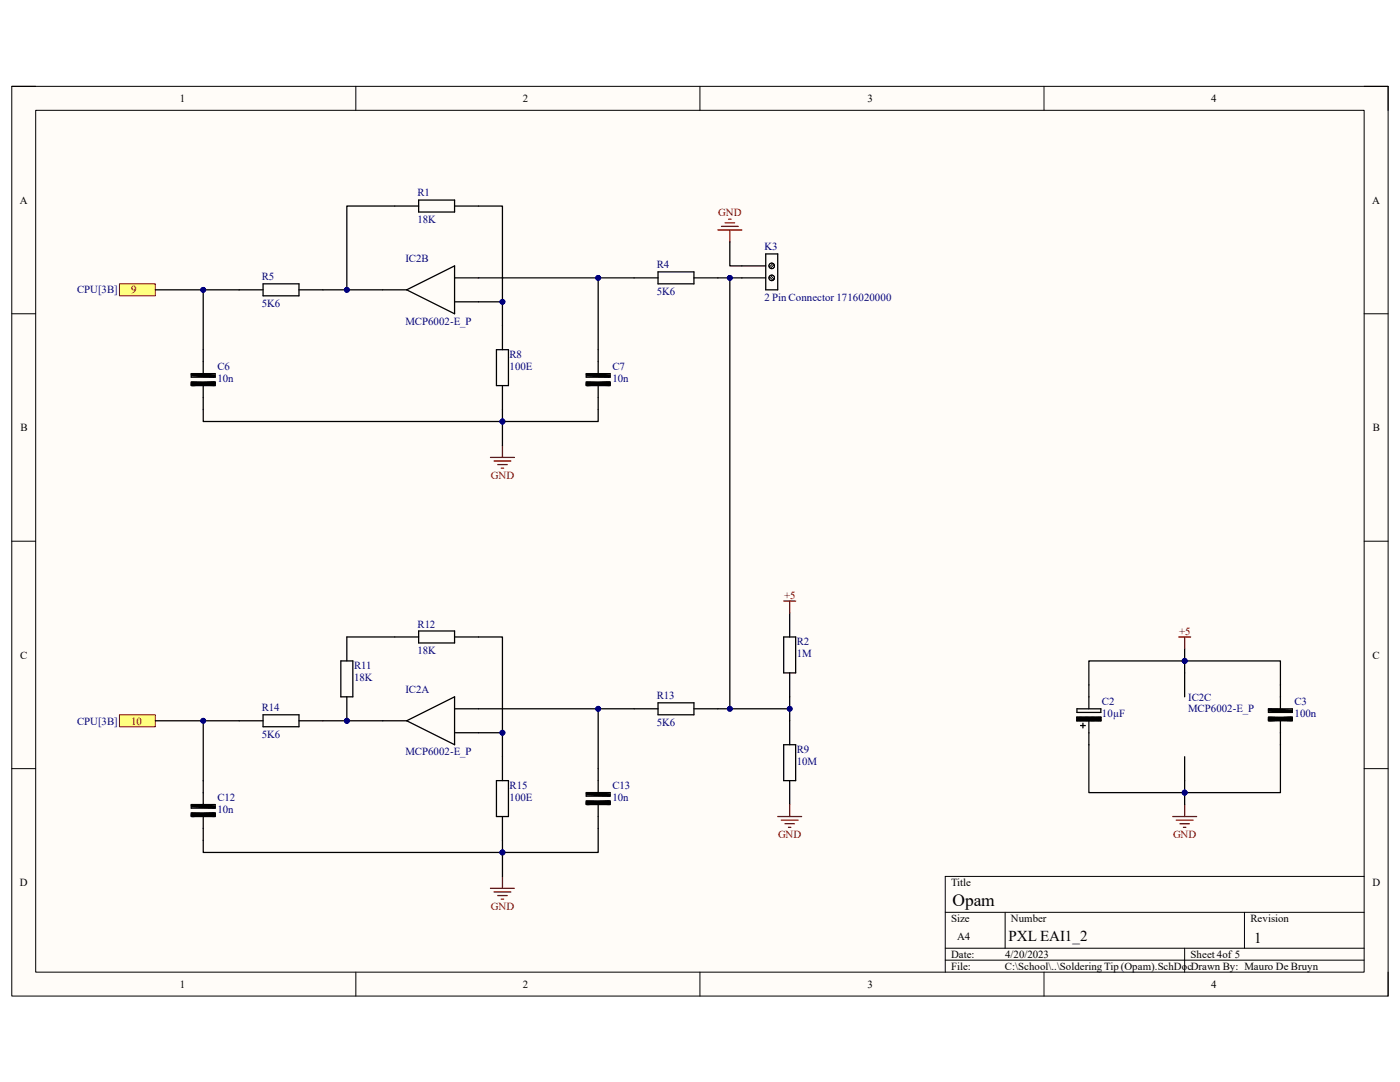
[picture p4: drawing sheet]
<svg xmlns="http://www.w3.org/2000/svg" width="279mm" height="216mm" viewBox="0 0 279 216" stroke-linecap="round" stroke-linejoin="round" font-family="sans-serif">
<path d="M2.3 17.2h274.7v181.6h-274.7z" fill-rule="evenodd" fill="#fffcf8"/>
<path d="M2.3 17.2h274.7v181.6h-274.7z" fill="none" stroke="#000" stroke-width=".2"/>
<path d="M7.1 22h265.1v172h-265.1z" fill-rule="evenodd" fill="#fffcf8"/>
<g fill="none" stroke="#000" stroke-width=".2">
<path d="M2.3 17.2h4.8M71 17.2v4.8M139.7 17.2v4.8M208.4 17.2v4.8M272.2 17.2h4.8v4.8M7.1 22h265.1v172h-265.1zM2.3 62.6h4.8M272.2 62.6h4.8M2.3 108h4.8M272.2 108h4.8M2.3 153.4h4.8M272.2 153.4h4.8"/>
<path d="M272.2 174.9h-83.6v19.1M71 194v4.8M139.7 194v4.8M188.6 182h83.6M188.6 189.2h83.6M188.6 191.6h83.6M200.6 182v7.2M208.4 194v4.8M236.4 189.2v4.8M248.4 182v7.2M277 194v4.8"/>
</g>
<path d="M23.8 56.6h7.2v2.4h-7.2z" fill-rule="evenodd" fill="#ffff80"/>
<path d="M23.8 56.6h7.2v2.4h-7.2z" fill="none" stroke="#800000" stroke-width=".2"/>
<path d="M23.8 142.6h7.2v2.4h-7.2z" fill-rule="evenodd" fill="#ffff80"/>
<path d="M23.8 142.6h7.2v2.4h-7.2z" fill="none" stroke="#800000" stroke-width=".2"/>
<g fill="none" stroke="#000" stroke-width=".25">
<path d="M83.6 39.9h7.1v2.4h-7.1zM47.7 57.8h4.8M52.5 56.6h7.2v2.4h-7.2zM59.7 57.8h4.7M76.4 57.8h4.8M78.8 41.1h4.8M81.2 57.8l9.5-4.7v9.5zM90.7 55.4h4.8M90.7 41.1h4.8M126.5 55.4h4.8M131.3 54.3h7.2v2.3h-7.2zM138.5 55.4h4.8"/>
<path d="M148 55.4h4.8M148 53.1h4.8M152.8 50.7h2.4v7.1h-2.4zM38.2 74.6h4.7v.7h-4.7zM38.2 76.2h4.7v.7h-4.7zM40.6 69.8v4.8M40.6 76.9v4.8M90.7 60.2h4.8M99.1 69.8h2.4v7.1h-2.4zM100.3 65v4.8M100.3 76.9v4.8M117 74.6h4.8v.7h-4.8z"/>
<path d="M117 76.2h4.8v.7h-4.8zM119.4 69.8v4.8M119.4 76.9v4.8M236.4 134.3v4.7M40.6 155.8v4.7M47.7 143.8h4.8M52.5 142.6h7.2v2.4h-7.2zM59.7 143.8h4.7M76.4 143.8h4.8M81.2 143.8l9.5-4.8v9.6zM90.7 146.2h4.8M90.7 141.4h4.8"/>
<path d="M236.4 151v4.8M38.2 160.5h4.7v.8h-4.7zM38.2 162.2h4.7v.7h-4.7zM40.6 162.9v4.8"/>
</g>
<path d="M38.4 74.8l4.3 .2M38.4 76.5l4.3 .2M42.7 76.5l-4.3 .2M117.2 74.8l4.3 .2M117.2 76.5l4.3 .2M121.5 76.5l-4.3 .2M38.4 160.8l4.3 .2M38.4 162.5l4.3 .2M42.7 162.5l-4.3 .2" fill="none" stroke="#000" stroke-width=".72"/>
<path d="M143.3 45.9h4.7M144 45.2h3.3M144.7 44.5h1.9M145.4 43.7h.5M145.7 45.9v2.4M97.9 91.3h4.8M98.6 92h3.3M99.3 92.7h1.9M100 93.4h.5M100.3 88.9v2.4" fill="none" stroke="#800000" stroke-width=".25"/>
<g fill="none" stroke="#000" stroke-width=".2">
<path d="M153.5 55.2l.8 .7M153.8 55l.7 .7M154.3 52.6l-.8 .7M154.5 52.8l-.7 .7"/>
<circle cx="154" cy="55.4" r=".56"/>
<circle cx="154" cy="53.1" r=".56"/>
</g>
<circle cx="69.2" cy="143.8" r=".48" fill="#000080"/>
<circle cx="69.2" cy="143.8" r=".48" fill="none" stroke="#000080" stroke-width=".2"/>
<path d="M69.2 139v4.8" fill="none" stroke="#000" stroke-width=".25"/>
<circle cx="69.2" cy="143.8" r=".48" fill="#000080"/>
<circle cx="69.2" cy="143.8" r=".48" fill="none" stroke="#000080" stroke-width=".2"/>
<g fill="none" stroke="#000" stroke-width=".25">
<path d="M31 57.8h16.7M68 131.9h2.4v7.1h-2.4zM69.2 127.1v4.8M78.8 127.1h4.8M83.6 125.9h7.1v2.4h-7.1zM90.7 127.1h4.8M156.4 127.1h2.4v7.2h-2.4zM157.6 122.3v4.8M157.6 134.3v4.7M99.1 155.8h2.4v7.1h-2.4zM100.3 151v4.8M117 158.2h4.8v.7h-4.8z"/>
<path d="M117 159.8h4.8v.7h-4.8zM119.4 153.4v4.8M126.5 141.4h4.8M131.3 140.2h7.2v2.4h-7.2zM138.5 141.4h4.8M156.4 148.6h2.4v7.2h-2.4zM157.6 143.8v4.8M157.6 155.8v4.7M100.3 162.9v4.8M119.4 160.5v4.8"/>
</g>
<path d="M156.4 119.9h2.4M157.6 119.9v2.4M97.9 177.3h4.8M98.6 178h3.3M99.3 178.7h1.9M100 179.4h.5M100.3 174.9v2.4M155.2 162.9h4.8M155.9 163.6h3.4M156.6 164.4h2M157.4 165.1h.4M157.6 160.5v2.4" fill="none" stroke="#800000" stroke-width=".25"/>
<path d="M117.2 158.4l4.3 .2M117.2 160.1l4.3 .2M121.5 160.1l-4.3 .2" fill="none" stroke="#000" stroke-width=".72"/>
<circle cx="40.6" cy="57.8" r=".48" fill="#000080"/>
<circle cx="40.6" cy="57.8" r=".48" fill="none" stroke="#000080" stroke-width=".2"/>
<path d="M64.4 57.8h12" fill="none" stroke="#000" stroke-width=".25"/>
<circle cx="69.2" cy="57.8" r=".48" fill="#000080"/>
<circle cx="69.2" cy="57.8" r=".48" fill="none" stroke="#000080" stroke-width=".2"/>
<path d="M78.8 41.1h-9.6v16.7" fill="none" stroke="#000" stroke-width=".25"/>
<circle cx="69.2" cy="57.8" r=".48" fill="#000080"/>
<circle cx="69.2" cy="57.8" r=".48" fill="none" stroke="#000080" stroke-width=".2"/>
<path d="M40.6 57.8v12" fill="none" stroke="#000" stroke-width=".25"/>
<circle cx="40.6" cy="57.8" r=".48" fill="#000080"/>
<circle cx="40.6" cy="57.8" r=".48" fill="none" stroke="#000080" stroke-width=".2"/>
<path d="M40.6 81.7v2.4h59.7v-2.4" fill="none" stroke="#000" stroke-width=".25"/>
<circle cx="100.3" cy="84.1" r=".48" fill="#000080"/>
<circle cx="100.3" cy="84.1" r=".48" fill="none" stroke="#000080" stroke-width=".2"/>
<path d="M95.5 60.2h4.8v4.8" fill="none" stroke="#000" stroke-width=".25"/>
<circle cx="100.3" cy="60.2" r=".48" fill="#000080"/>
<circle cx="100.3" cy="60.2" r=".48" fill="none" stroke="#000080" stroke-width=".2"/>
<path d="M95.5 41.1h4.8v19.1" fill="none" stroke="#000" stroke-width=".25"/>
<circle cx="100.3" cy="60.2" r=".48" fill="#000080"/>
<circle cx="100.3" cy="60.2" r=".48" fill="none" stroke="#000080" stroke-width=".2"/>
<path d="M100.3 84.1v4.8" fill="none" stroke="#000" stroke-width=".25"/>
<circle cx="100.3" cy="84.1" r=".48" fill="#000080"/>
<circle cx="100.3" cy="84.1" r=".48" fill="none" stroke="#000080" stroke-width=".2"/>
<path d="M119.4 81.7v2.4h-19.1" fill="none" stroke="#000" stroke-width=".25"/>
<circle cx="100.3" cy="84.1" r=".48" fill="#000080"/>
<circle cx="100.3" cy="84.1" r=".48" fill="none" stroke="#000080" stroke-width=".2"/>
<path d="M95.5 55.4h23.9v14.4" fill="none" stroke="#000" stroke-width=".25"/>
<circle cx="119.4" cy="55.4" r=".48" fill="#000080"/>
<circle cx="119.4" cy="55.4" r=".48" fill="none" stroke="#000080" stroke-width=".2"/>
<path d="M119.4 55.4h7.1" fill="none" stroke="#000" stroke-width=".25"/>
<circle cx="119.4" cy="55.4" r=".48" fill="#000080"/>
<circle cx="119.4" cy="55.4" r=".48" fill="none" stroke="#000080" stroke-width=".2"/>
<path d="M143.3 55.4h4.7" fill="none" stroke="#000" stroke-width=".25"/>
<circle cx="145.7" cy="55.4" r=".48" fill="#000080"/>
<circle cx="145.7" cy="55.4" r=".48" fill="none" stroke="#000080" stroke-width=".2"/>
<path d="M145.7 48.3v4.8h2.3M31 143.8h16.7" fill="none" stroke="#000" stroke-width=".25"/>
<circle cx="40.6" cy="143.8" r=".48" fill="#000080"/>
<circle cx="40.6" cy="143.8" r=".48" fill="none" stroke="#000080" stroke-width=".2"/>
<path d="M40.6 143.8v12" fill="none" stroke="#000" stroke-width=".25"/>
<circle cx="40.6" cy="143.8" r=".48" fill="#000080"/>
<circle cx="40.6" cy="143.8" r=".48" fill="none" stroke="#000080" stroke-width=".2"/>
<path d="M69.2 127.1h9.6M95.5 146.2h4.8v4.8" fill="none" stroke="#000" stroke-width=".25"/>
<circle cx="100.3" cy="146.2" r=".48" fill="#000080"/>
<circle cx="100.3" cy="146.2" r=".48" fill="none" stroke="#000080" stroke-width=".2"/>
<path d="M95.5 127.1h4.8v19.1" fill="none" stroke="#000" stroke-width=".25"/>
<circle cx="100.3" cy="146.2" r=".48" fill="#000080"/>
<circle cx="100.3" cy="146.2" r=".48" fill="none" stroke="#000080" stroke-width=".2"/>
<path d="M64.4 143.8h12" fill="none" stroke="#000" stroke-width=".25"/>
<circle cx="69.2" cy="143.8" r=".48" fill="#000080"/>
<circle cx="69.2" cy="143.8" r=".48" fill="none" stroke="#000080" stroke-width=".2"/>
<path d="M40.6 167.7v2.4h59.7" fill="none" stroke="#000" stroke-width=".25"/>
<circle cx="100.3" cy="170.1" r=".48" fill="#000080"/>
<circle cx="100.3" cy="170.1" r=".48" fill="none" stroke="#000080" stroke-width=".2"/>
<path d="M100.3 167.7v7.2" fill="none" stroke="#000" stroke-width=".25"/>
<circle cx="100.3" cy="170.1" r=".48" fill="#000080"/>
<circle cx="100.3" cy="170.1" r=".48" fill="none" stroke="#000080" stroke-width=".2"/>
<path d="M119.4 165.3v4.8h-19.1" fill="none" stroke="#000" stroke-width=".25"/>
<circle cx="100.3" cy="170.1" r=".48" fill="#000080"/>
<circle cx="100.3" cy="170.1" r=".48" fill="none" stroke="#000080" stroke-width=".2"/>
<path d="M95.5 141.4h23.9v12" fill="none" stroke="#000" stroke-width=".25"/>
<circle cx="119.4" cy="141.4" r=".48" fill="#000080"/>
<circle cx="119.4" cy="141.4" r=".48" fill="none" stroke="#000080" stroke-width=".2"/>
<path d="M119.4 141.4h7.1" fill="none" stroke="#000" stroke-width=".25"/>
<circle cx="119.4" cy="141.4" r=".48" fill="#000080"/>
<circle cx="119.4" cy="141.4" r=".48" fill="none" stroke="#000080" stroke-width=".2"/>
<path d="M145.7 55.4v86h-2.4" fill="none" stroke="#000" stroke-width=".25"/>
<circle cx="145.7" cy="141.4" r=".48" fill="#000080"/>
<circle cx="145.7" cy="141.4" r=".48" fill="none" stroke="#000080" stroke-width=".2"/>
<circle cx="145.7" cy="55.4" r=".48" fill="#000080"/>
<circle cx="145.7" cy="55.4" r=".48" fill="none" stroke="#000080" stroke-width=".2"/>
<path d="M145.7 141.4h11.9" fill="none" stroke="#000" stroke-width=".25"/>
<circle cx="145.7" cy="141.4" r=".48" fill="#000080"/>
<circle cx="145.7" cy="141.4" r=".48" fill="none" stroke="#000080" stroke-width=".2"/>
<circle cx="157.6" cy="141.4" r=".48" fill="#000080"/>
<circle cx="157.6" cy="141.4" r=".48" fill="none" stroke="#000080" stroke-width=".2"/>
<path d="M157.6 139v4.8" fill="none" stroke="#000" stroke-width=".25"/>
<circle cx="157.6" cy="141.4" r=".48" fill="#000080"/>
<circle cx="157.6" cy="141.4" r=".48" fill="none" stroke="#000080" stroke-width=".2"/>
<path d="M235.2 127.1h2.4M236.4 127.1v2.4" fill="none" stroke="#800000" stroke-width=".25"/>
<path d="M236.4 129.5v4.8M255.5 136.7v4.7M253.1 141.4h4.8v.8h-4.8zM253.1 143.1h4.8v.7h-4.8zM255.5 143.8v4.8" fill="none" stroke="#000" stroke-width=".25"/>
<path d="M253.4 141.7l4.3 .2M253.4 143.3l4.3 .3M257.7 143.3l-4.3 .3" fill="none" stroke="#000" stroke-width=".72"/>
<circle cx="236.4" cy="131.9" r=".48" fill="#000080"/>
<circle cx="236.4" cy="131.9" r=".48" fill="none" stroke="#000080" stroke-width=".2"/>
<path d="M236.4 131.9h19.1v4.8" fill="none" stroke="#000" stroke-width=".25"/>
<circle cx="236.4" cy="131.9" r=".48" fill="#000080"/>
<circle cx="236.4" cy="131.9" r=".48" fill="none" stroke="#000080" stroke-width=".2"/>
<path d="M234 162.9h4.8M234.7 163.7h3.4M235.5 164.4h1.9M236.2 165.1h.5M236.4 160.5v2.4" fill="none" stroke="#800000" stroke-width=".25"/>
<path d="M236.4 155.8v4.7" fill="none" stroke="#000" stroke-width=".25"/>
<circle cx="236.4" cy="158.2" r=".48" fill="#000080"/>
<circle cx="236.4" cy="158.2" r=".48" fill="none" stroke="#000080" stroke-width=".2"/>
<path d="M255.5 148.6v9.6h-19.1" fill="none" stroke="#000" stroke-width=".25"/>
<circle cx="236.4" cy="158.2" r=".48" fill="#000080"/>
<circle cx="236.4" cy="158.2" r=".48" fill="none" stroke="#000080" stroke-width=".2"/>
<path d="M236.4 131.9h-19.1v9.5M214.9 141.4h4.8v.8h-4.8zM214.9 143.1v.7M214.9 143.8l.3-.7 .2 .7 .2-.7 .3 .7 .2-.7 .3 .7 .2-.7 .2 .7 .3-.7 .2 .7M214.9 143.1l.3 .7 .2-.7 .2 .7 .3-.7 .2 .7 .3-.7 .2 .7 .2-.7 .3 .7 .2-.7 .3 .7 .2-.7 .2 .7 .3-.7 .2 .7 .2-.7 .3 .7 .2-.7 .3 .7 .2-.7M214.9 143.1h4.8M214.9 143.8h4.8M215.6 144.8h1M216.1 144.3v1M217.3 143.8v4.8M217.3 143.8l.3-.7 .2 .7 .2-.7 .3 .7 .2-.7 .2 .7 .3-.7 .2 .7 .3-.7 .2 .7M219.7 143.1v.7" fill="none" stroke="#000" stroke-width=".25"/>
<circle cx="236.4" cy="131.9" r=".48" fill="#000080"/>
<circle cx="236.4" cy="131.9" r=".48" fill="none" stroke="#000080" stroke-width=".2"/>
<path d="M217.3 148.6v9.6h19.1" fill="none" stroke="#000" stroke-width=".25"/>
<circle cx="236.4" cy="158.2" r=".48" fill="#000080"/>
<circle cx="236.4" cy="158.2" r=".48" fill="none" stroke="#000080" stroke-width=".2"/>
<text font-size="3.5" x="190.1" y="180.8">Opam</text>
<g font-size="3">
<text x="201.3" y="187.8">PXL EAI1_2</text>
<text x="250.3" y="188.1">1</text>
</g>
<g font-size="2.2">
<text x="35.9" y="20.4">1</text>
<text x="104.4" y="20.4">2</text>
<text x="173.1" y="20.4">3</text>
<text x="241.7" y="20.4">4</text>
<text x="3.9" y="40.6">A</text>
<text x="273.9" y="40.6">A</text>
<text x="4.1" y="86">B</text>
<text x="274" y="86">B</text>
<text x="4" y="131.4">C</text>
<text x="273.9" y="131.4">C</text>
<text x="4" y="176.8">D</text>
<text x="189.8" y="176.8">Title</text>
<text x="273.9" y="176.8">D</text>
<text x="189.8" y="184">Size</text>
<text x="201.8" y="184">Number</text>
<text x="249.6" y="184">Revision</text>
<text x="189.8" y="191.1">Date:</text>
<text x="191" y="187.5">A4</text>
<text x="200.6" y="191.1">4/20/2023</text>
<text x="237.6" y="191.1">Sheet 4of 5</text>
<text x="35.9" y="197.1">1</text>
<text x="104.4" y="197.1">2</text>
<text x="173.1" y="197.1">3</text>
<text x="189.8" y="193.5">File:</text>
<text x="200.6" y="193.5">C:\School\..\Soldering Tip (Opam).SchDocDrawn By: Mauro De Bruyn</text>
<text x="241.7" y="197.1">4</text>
</g>
<g font-size="2.2" fill="#000080">
<text x="83.3" y="39.2">R1</text>
<text x="83.3" y="44.5">18K</text>
<text x="80.9" y="52.4">IC2B</text>
<text x="131.1" y="53.6">R4</text>
<text x="152.6" y="50">K3</text>
<text x="15.4" y="58.5">CPU[3B]</text>
<text x="52.2" y="55.9">R5</text>
<text x="131.1" y="58.8">5K6</text>
<text x="152.6" y="60">2 Pin Connector 1716020000</text>
<text x="52.2" y="61.2">5K6</text>
<text x="80.9" y="64.8">MCP6002-E_P</text>
<text x="101.7" y="71.5">R8</text>
<text x="43.4" y="73.9">C6</text>
<text x="43.4" y="76.2">10n</text>
<text x="101.7" y="73.9">100E</text>
<text x="122.2" y="73.9">C7</text>
<text x="122.2" y="76.2">10n</text>
<text x="83.3" y="125.2">R12</text>
<text x="83.3" y="130.5">18K</text>
<text x="159" y="128.8">R2</text>
<text x="159" y="131.2">1M</text>
<text x="70.7" y="133.6">R11</text>
<text x="70.7" y="136">18K</text>
<text x="52.2" y="141.9">R14</text>
<text x="80.9" y="138.3">IC2A</text>
<text x="131.1" y="139.5">R13</text>
<text x="219.9" y="140.7">C2</text>
<text x="219.9" y="143.1">10µF</text>
<text x="237.1" y="139.8">IC2C</text>
<text x="237.1" y="142.2">MCP6002-E_P</text>
<text x="258.4" y="140.7">C3</text>
<text x="258.4" y="143.1">100n</text>
<text x="15.4" y="144.6">CPU[3B]</text>
<text x="52.2" y="147.2">5K6</text>
<text x="131.1" y="144.8">5K6</text>
<text x="80.9" y="150.7">MCP6002-E_P</text>
<text x="159" y="150.3">R9</text>
<text x="159" y="152.7">10M</text>
<text x="43.4" y="159.9">C12</text>
<text x="101.7" y="157.4">R15</text>
<text x="101.7" y="159.9">100E</text>
<text x="122.2" y="157.4">C13</text>
<text x="122.2" y="159.9">10n</text>
<text x="43.4" y="162.2">10n</text>
</g>
<g font-size="2.2" fill="#800000">
<text x="143.3" y="43.1">GND</text>
<text x="26.2" y="58.5">9</text>
<text x="98" y="95.6">GND</text>
<text x="156.5" y="119.5">+5</text>
<text x="235.3" y="126.7">+5</text>
<text x="26.2" y="144.6">10</text>
<text x="155.3" y="167.3">GND</text>
<text x="234.1" y="167.3">GND</text>
<text x="98" y="181.6">GND</text>
</g>
</svg>
